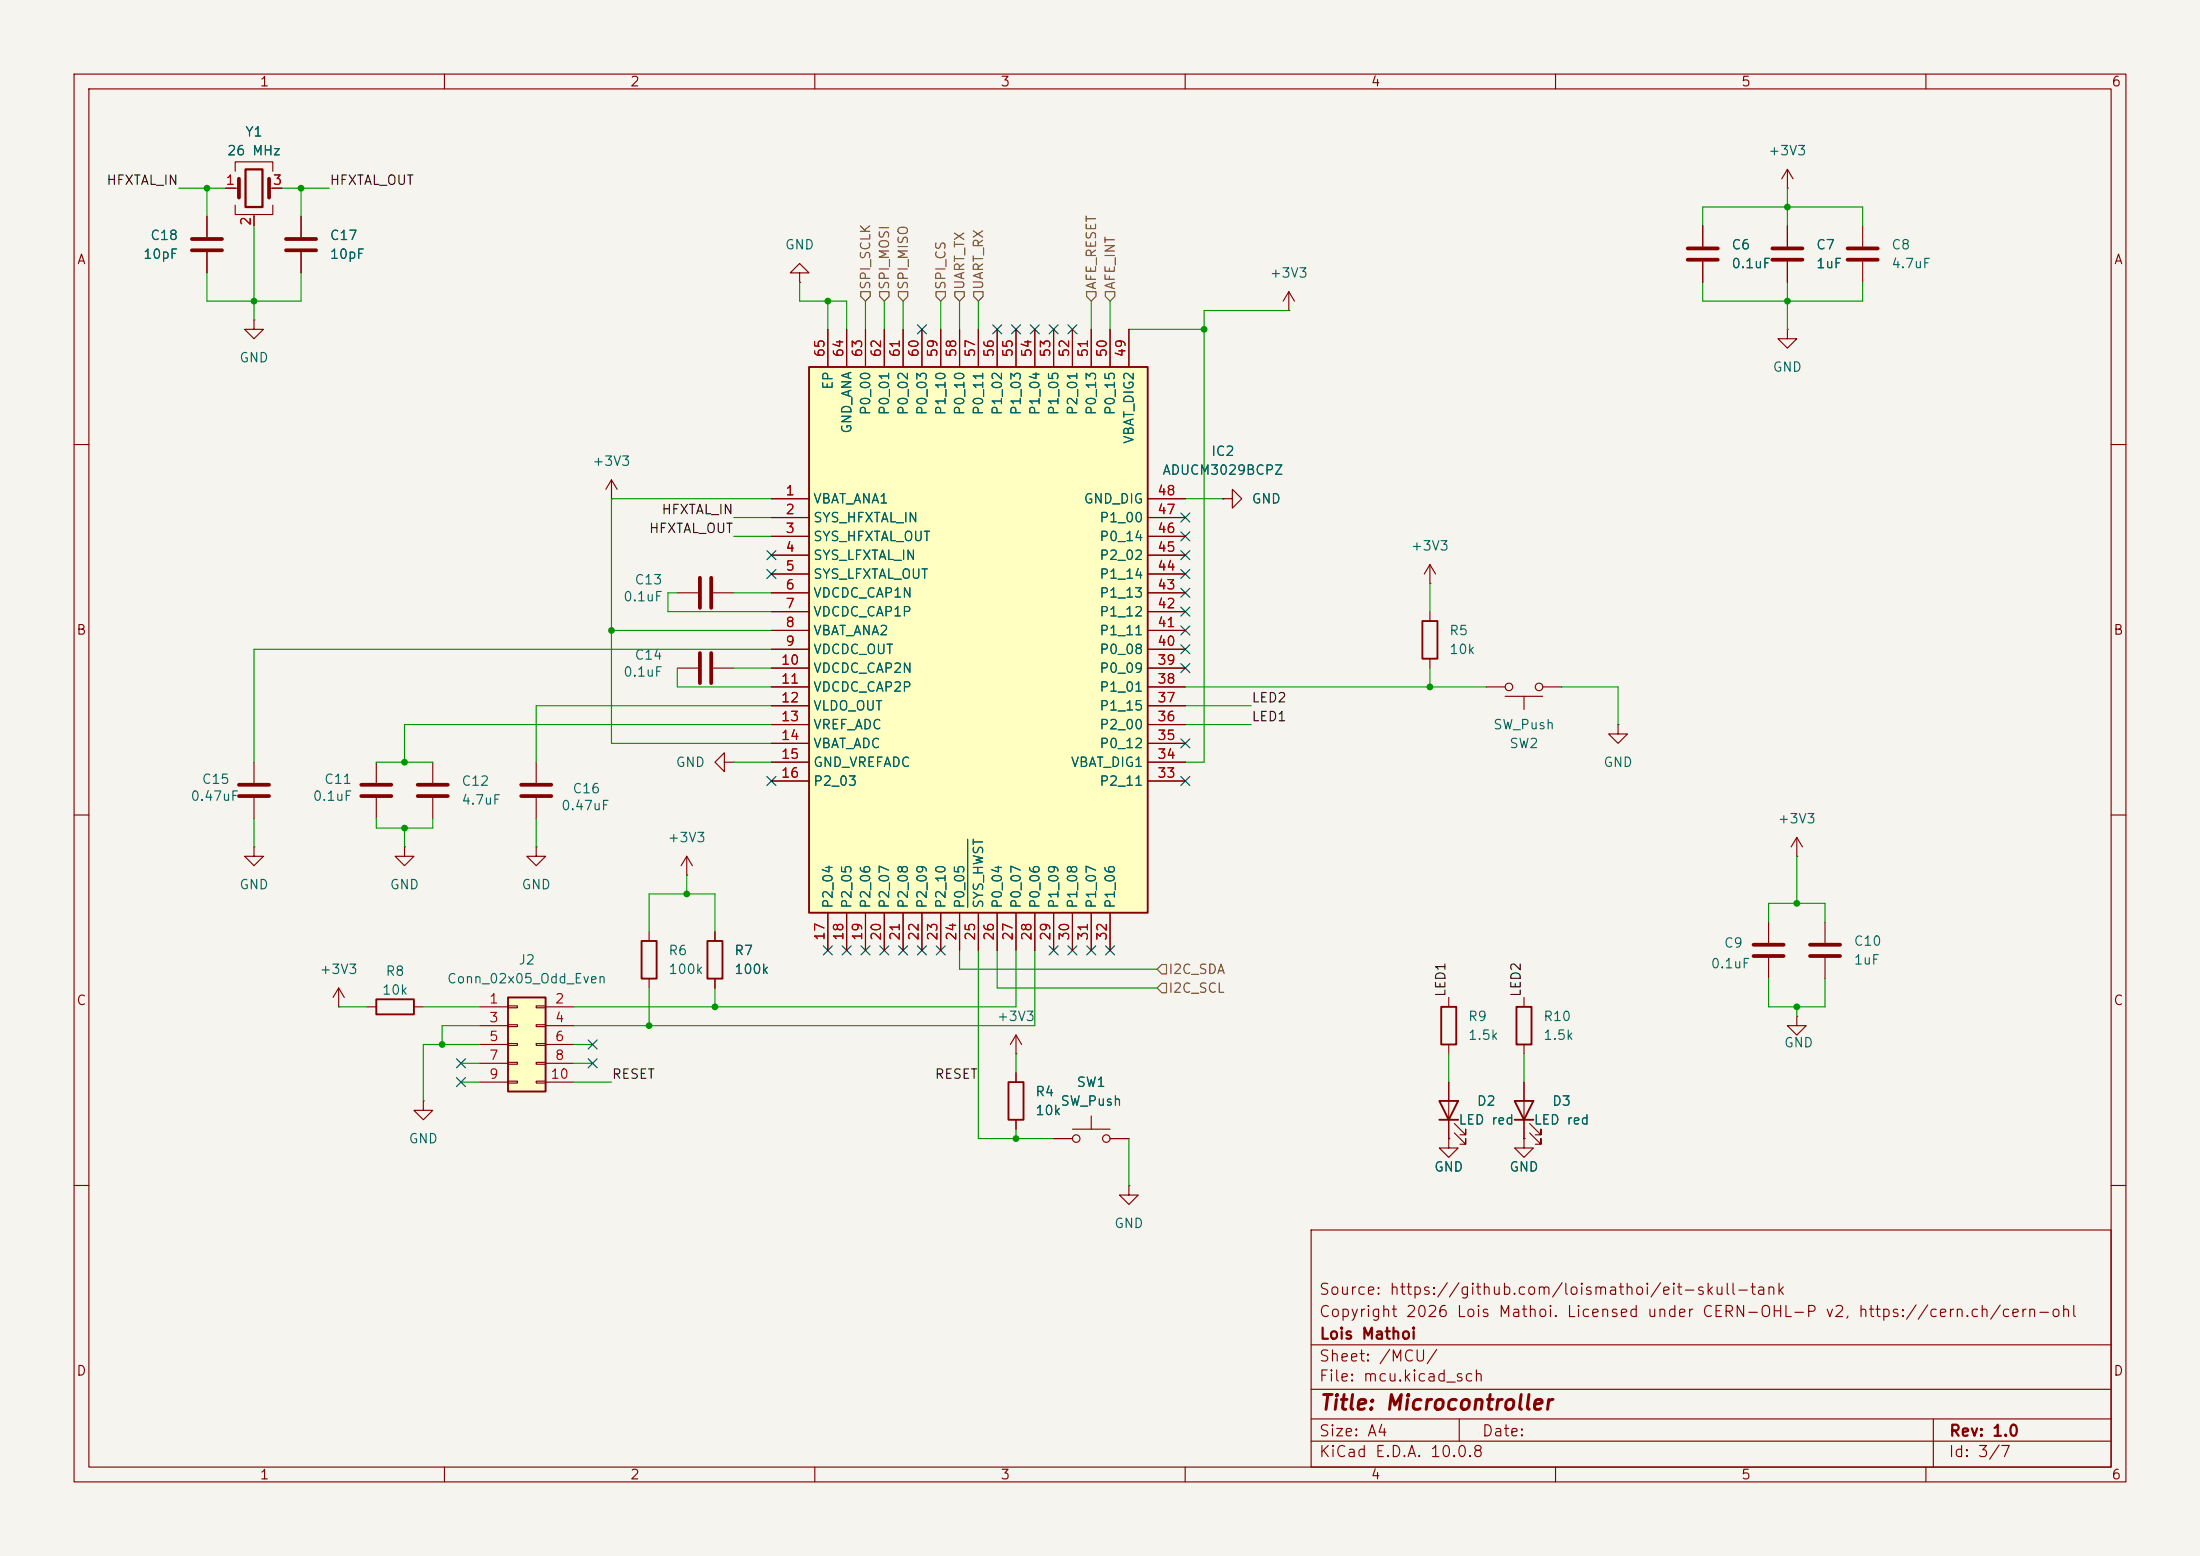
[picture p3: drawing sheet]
<svg xmlns="http://www.w3.org/2000/svg" width="297mm" height="210mm" viewBox="0 0 297 210" stroke-linecap="round" stroke-linejoin="round" font-family="sans-serif">
<path d="M0 0h297v210h-297z" fill="#f5f4ef" stroke="#f5f4ef" stroke-width=".14"/>
<g fill="none" stroke="#840000" stroke-width=".15">
<path d="M10 10h277v190h-277zM12 12h273v186h-273zM60 10v2M110 10v2M160 10v2M210 10v2M260 10v2M40.6 29.2v2.8M40.6 34v2.8M10 60h2M285 60h2M10 110h2"/>
<path d="M285 110h2M195.6 134.6v1.3M205.7 134.6v1.3M238.8 124.5v2.8M238.8 129.3v2.8M195.6 153.7v1.2h1.2l-1.2 1.3-1.3-1.3h1.3M195.6 153.7h.1M195.6 141v1.2M205.7 153.7v1.2h1.3l-1.3 1.3-1.2-1.3h1.2M205.7 153.7h.1M205.7 141v1.2M10 160h2"/>
<path d="M177 166h108v32h-108zM285 160h2M60 198v2M110 198v2M160 198v2M177 194.5h108M177 191.5h108M177 187.5h108M177 181.5h108M197 191.5v3M210 198v2M260 198v2"/>
<path d="M261 191.5v6.5"/>
</g>
<path d="M38.6 32.3h4.1M38.6 33.8h4.1M236.7 127.5h4.1M236.7 129h4.1" fill="none" stroke="#840000" stroke-width=".51"/>
<path d="M194.6 135.9h2v5.1h-2zM204.7 135.9h2.1v5.1h-2.1z" fill="none" stroke="#840000" stroke-width=".25"/>
<path d="M68.6 134.6h5.1v12.7h-5.1z" fill="#ffffc2"/>
<path d="M192 83.8h2.1v5.1h-2.1zM50.8 134.9h5.1v2h-5.1zM68.6 134.6h5.1v12.7h-5.1zM86.6 127h2v5.1h-2zM95.5 127h2v5.1h-2zM136.1 146.1h2.1v5h-2.1z" fill="none" stroke="#840000" stroke-width=".25"/>
<g fill="none" stroke="#840000" stroke-width=".15">
<path d="M27.9 29.2v2.8M27.9 34v2.8M174 39.4l-.8 1.2M174 39.4l.8 1.2M174 39.4v2.5M229.9 30.5v2.8M229.9 35.3v2.8M241.3 25.4h.1M241.3 22.9v2.5M241.3 30.5v2.8M241.3 35.3v2.8M241.3 22.9l-.8 1.2"/>
<path d="M241.3 22.9l.8 1.2M251.5 30.5v2.8M251.5 35.3v2.8M34.3 43.2v1.3h1.3l-1.3 1.2-1.3-1.2h1.3M34.3 43.2h.1M174 41.9h.1M241.3 44.5v1.2h1.3l-1.3 1.3-1.3-1.3h1.3M241.3 44.5h.1M82.5 67.3h.1M82.5 64.8l-.7 1.2M82.5 64.8l.8 1.2M82.5 64.8v2.5"/>
<path d="M165.1 67.3h1.3v-1.3l1.2 1.3-1.2 1.3v-1.3M165.1 67.3h.1M193 78.7h.1M193 76.2l-.7 1.3M193 76.2l.8 1.3M193 76.2v2.5M91.4 90.2h2.8M96.3 90.2h2.8M193 82.6v1.2M193 88.9v1.3M200.7 92.7h2.5M203.2 94h5.1"/>
<path d="M205.7 94v1.8M208.3 92.7h2.5M218.4 97.8v1.3h1.3l-1.3 1.2-1.2-1.2h1.2M218.4 97.8h.1M34.3 114.3v1.3h1.3l-1.3 1.2-1.3-1.2h1.3M34.3 114.3h.1M34.3 102.9v2.8M34.3 107.7v2.8M50.8 102.9v2.8M50.8 107.7v2.8M54.6 114.3v1.3h1.3l-1.3 1.2-1.3-1.2h1.3M54.6 114.3h.1"/>
<path d="M92.7 118.1h.1M92.7 115.6l-.8 1.2M92.7 115.6l.8 1.2M92.7 115.6v2.5M242.6 115.6h.1M242.6 113l-.8 1.3M242.6 113l.7 1.3M242.6 113v2.6M45.7 135.9h.1M45.7 133.4l-.7 1.2M45.7 133.4l.8 1.2M45.7 133.4v2.5"/>
<path d="M49.5 135.9h1.3M55.9 135.9h1.2M64.8 135.9h3.8M64.8 138.4h3.8M68.6 135.8h1.2v.2h-1.2zM68.6 138.3h1.2v.3h-1.2zM72.4 135.8h1.3v.2h-1.3zM72.4 138.3h1.3v.3h-1.3zM73.7 135.9h3.8M73.7 138.4h3.8M87.6 125.7v1.3M87.6 132.1v1.3"/>
<path d="M96.5 125.7v1.3M96.5 132.1v1.3M137.2 139.7v2.5M137.2 139.7l-.8 1.3M137.2 139.7l.7 1.3M242.6 137.2v1.2h1.2l-1.2 1.3-1.3-1.3h1.3M242.6 137.2h.1M246.4 124.5v2.8M246.4 129.3v2.8M57.1 148.6v1.3h1.3l-1.3 1.2-1.2-1.2h1.2M57.1 148.6h.1M64.8 141h3.8"/>
<path d="M64.8 143.5h3.8M64.8 146.1h3.8M68.6 140.8h1.2v.3h-1.2zM68.6 143.4h1.2v.2h-1.2zM68.6 145.9h1.2v.3h-1.2zM72.4 140.8h1.3v.3h-1.3zM72.4 143.4h1.3v.2h-1.3zM72.4 145.9h1.3v.3h-1.3zM73.7 141h3.8M73.7 143.5h3.8M73.7 146.1h3.8M137.2 142.2h.1"/>
<path d="M137.2 144.8v1.3M137.2 151.1v1.3M142.2 153.7h2.6M144.8 152.4h5.1M147.3 150.6v1.8M149.9 153.7h2.5M152.4 160v1.3h1.3l-1.3 1.3-1.3-1.3h1.3M152.4 160h.1"/>
<circle cx="203.7" cy="92.7" r=".51"/>
<circle cx="207.8" cy="92.7" r=".51"/>
<circle cx="145.3" cy="153.7" r=".51"/>
<circle cx="149.4" cy="153.7" r=".51"/>
</g>
<g fill="none" stroke="#840000" stroke-width=".51">
<path d="M25.9 32.3h4.1M25.9 33.8h4.1M227.8 33.5h4.1M227.8 35.1h4.1M239.3 33.5h4M239.3 35.1h4M249.4 33.5h4.1M249.4 35.1h4.1M94.5 88.1v4.1M96 88.1v4.1M32.3 105.9h4M32.3 107.4h4"/>
<path d="M48.8 105.9h4M48.8 107.4h4M244.3 127.5h4.1M244.3 129h4.1"/>
</g>
<path d="M109.2 49.5h45.7v73.7h-45.7z" fill="#ffffc2"/>
<path d="M109.2 49.5h45.7v73.7h-45.7zM194.3 148.6h2.5l-1.2 2.5zM194.3 151.1h2.5M204.5 148.6h2.5l-1.3 2.5zM204.5 151.1h2.5" fill="none" stroke="#840000" stroke-width=".25"/>
<g fill="none" stroke="#840000" stroke-width=".15">
<path d="M27.9 29.2v2.8M27.9 34v2.8M30.5 25.4h1.8M31.7 23.1v-1.3h5.1v1.3M31.7 27.7v1.3h5.1v-1.3M34.3 29v1.5M36.3 25.4h1.8M40.6 29.2v2.8M40.6 34v2.8M107.9 36.8h1.3l-1.3-1.2-1.2 1.2h1.2v1.3M107.9 38.1h.1M229.9 30.5v2.8"/>
<path d="M229.9 35.3v2.8M241.3 30.5v2.8M241.3 35.3v2.8M111.8 44.5v5M114.3 44.5v5M116.8 44.5v5M119.4 44.5v5M121.9 44.5v5M124.5 44.5v5M127 44.5v5M129.5 44.5v5M132.1 44.5v5"/>
<path d="M134.6 44.5v5M137.2 44.5v5M139.7 44.5v5M142.2 44.5v5M144.8 44.5v5M147.3 44.5v5M149.9 44.5v5M152.4 44.5v5M104.1 67.3h5.1M104.1 69.9h5.1M104.1 72.4h5.1M104.1 74.9h5.1"/>
<path d="M104.1 77.5h5.1M154.9 67.3h5.1M154.9 69.9h5.1M154.9 72.4h5.1M154.9 74.9h5.1M154.9 77.5h5.1M165.1 67.3h.1M91.4 80h2.8M96.3 80h2.8M104.1 80h5.1M104.1 82.6h5.1M104.1 85.1h5.1"/>
<path d="M104.1 87.6h5.1M104.1 90.2h5.1M104.1 92.7h5.1M104.1 95.3h5.1M104.1 97.8h5.1M154.9 80h5.1M154.9 82.6h5.1M154.9 85.1h5.1M154.9 87.6h5.1M154.9 90.2h5.1M154.9 92.7h5.1M154.9 95.3h5.1"/>
<path d="M154.9 97.8h5.1M58.4 102.9v2.8M58.4 107.7v2.8M72.4 114.3v1.3h1.3l-1.3 1.2-1.3-1.2h1.3M72.4 114.3h.1M72.4 102.9v2.8M72.4 107.7v2.8M97.8 102.9v-1.3l-1.3 1.3 1.3 1.2v-1.2h1.3M99.1 102.9h.1M104.1 100.3h5.1M104.1 102.9h5.1M104.1 105.4h5.1"/>
<path d="M154.9 100.3h5.1M154.9 102.9h5.1M154.9 105.4h5.1M96.5 125.7v1.3M96.5 132.1v1.3M111.8 123.2v5.1M114.3 123.2v5.1M116.8 123.2v5.1M119.4 123.2v5.1M121.9 123.2v5.1M124.5 123.2v5.1M127 123.2v5.1"/>
<path d="M129.5 123.2v5.1M132.1 123.2v5.1M134.6 123.2v5.1M137.2 123.2v5.1M139.7 123.2v5.1M142.2 123.2v5.1M144.8 123.2v5.1M147.3 123.2v5.1M149.9 123.2v5.1M137.2 144.8v1.3M137.2 151.1v1.3M142.2 153.7h2.6"/>
<path d="M149.9 153.7h2.5M195.6 153.7h.1M195.6 146.1v7.6M196.3 152.9l1.6 1.5v-.7v.7h-.8M196.3 151.6l1.6 1.6v-.8v.8h-.8M205.7 153.7h.1M205.7 146.1v7.6M206.5 152.9l1.5 1.5v-.7v.7h-.7M206.5 151.6l1.5 1.6v-.8v.8h-.7"/>
</g>
<path d="M130.6 113.3v9.2" fill="none" stroke="#006464" stroke-width=".15"/>
<path d="M32.3 24.1v2.6M36.3 24.1v2.6M94.5 78v4M96 78v4M56.4 105.9h4.1M56.4 107.4h4.1M70.4 105.9h4M70.4 107.4h4" fill="none" stroke="#840000" stroke-width=".51"/>
<path d="M33.1 22.9h2.3v5h-2.3z" fill="none" stroke="#840000" stroke-width=".3"/>
<path d="M116.2 39.4h1.3v.6l-.7 .6-.6-.6zM118.7 39.4h1.3v.6l-.6 .6-.7-.6zM121.3 39.4h1.3v.6l-.7 .6-.6-.6zM126.4 39.4h1.2v.6l-.6 .6-.6-.6zM128.9 39.4h1.3v.6l-.7 .6-.6-.6zM131.4 39.4h1.3v.6l-.6 .6-.7-.6zM146.7 39.4h1.3v.6l-.7 .6-.6-.6zM149.2 39.4h1.3v.6l-.6 .6-.7-.6zM156.8 132.7h.7v1.3h-.7l-.6-.6zM156.8 130.2h.7v1.2h-.7l-.6-.6z" fill="none" stroke="#725600" stroke-width=".15"/>
<g fill="none" stroke="#009600" stroke-width=".15">
<path d="M24.1 25.4h6.4M27.9 36.8v3.8h12.7v-3.8M27.9 25.4v3.8M34.3 30.5v12.7M38.1 25.4h6.3M40.6 25.4v3.8M107.9 38.1v2.5h6.4v3.9M229.9 30.5v-2.6h21.6v2.6M229.9 38.1v2.5h21.6v-2.5M241.3 25.4v5.1M241.3 38.1v6.4M111.8 40.6v3.9"/>
<path d="M116.8 40.6v3.9M119.4 40.6v3.9M121.9 40.6v3.9M127 40.6v3.9M129.5 40.6v3.9M132.1 40.6v3.9M147.3 40.6v3.9M149.9 40.6v3.9M152.4 44.5h10.2M174 41.9h-11.4v61h-2.6M99.1 69.9h5M99.1 72.4h5"/>
<path d="M104.1 67.3h-21.6v33h21.6M160 67.3h5.1M193 78.7v3.9M82.5 85.1h21.6M91.4 90.2v2.5h12.7M91.4 80h-1.2v2.6h13.9M99.1 80h5M99.1 90.2h5M104.1 87.6h-69.8v15.3M104.1 95.3h-31.7v7.6M104.1 97.8h-49.5v5.1M160 92.7h40.7"/>
<path d="M160 95.3h8.9M160 97.8h8.9M193 90.2v2.5M210.8 92.7h7.6v5.1M34.3 110.5v3.8M50.8 102.9h7.6M50.8 110.5v1.3h7.6v-1.3M54.6 111.8v2.5M72.4 110.5v3.8M92.7 118.1v2.6M99.1 102.9h5M242.6 115.6v6.3"/>
<path d="M45.7 135.9h3.8M57.1 135.9h7.7M64.8 138.4h-5.1v2.6M87.6 125.7v-5h8.9v5M87.6 133.4v5M96.5 133.4v2.5M129.5 128.3v2.5h26.7M132.1 128.3v25.4h10.1M134.6 128.3v5.1h21.6M137.2 128.3v7.6h-59.7M139.7 128.3v10.1h-62.2M238.8 124.5v-2.6h7.6v2.6"/>
<path d="M238.8 132.1v3.8h7.6v-3.8M242.6 135.9v1.3M62.2 143.5h2.6M62.2 146.1h2.6M64.8 141h-7.7v7.6M77.5 143.5h2.5M77.5 146.1h5M77.5 141h2.5M137.2 142.2v2.6M137.2 152.4v1.3M152.4 153.7v6.3M195.6 142.2v3.9"/>
<path d="M205.7 142.2v3.9"/>
</g>
<g fill="none" stroke="#000084" stroke-width=".15">
<path d="M123.9 43.8l1.2 1.3M125.1 43.8l-1.2 1.3M134 43.8l1.2 1.3M135.2 43.8l-1.2 1.3M136.6 43.8l1.2 1.3M137.8 43.8l-1.2 1.3M139.1 43.8l1.2 1.3M140.3 43.8l-1.2 1.3M141.6 43.8l1.2 1.3M142.8 43.8l-1.2 1.3M144.2 43.8l1.2 1.3M145.4 43.8l-1.2 1.3"/>
<path d="M103.5 74.3l1.2 1.2M103.5 76.9l1.2 1.2M104.7 74.3l-1.2 1.2M104.7 76.9l-1.2 1.2M159.4 69.2l1.2 1.3M159.4 79.4l1.2 1.2M159.4 76.9l1.2 1.2M159.4 71.8l1.2 1.2M159.4 74.3l1.2 1.2M160.6 69.2l-1.2 1.3M160.6 79.4l-1.2 1.2M160.6 76.9l-1.2 1.2"/>
<path d="M160.6 71.8l-1.2 1.2M160.6 74.3l-1.2 1.2M159.4 89.6l1.2 1.2M159.4 84.5l1.2 1.2M159.4 87l1.2 1.2M159.4 81.9l1.2 1.3M159.4 99.7l1.2 1.2M160.6 87l-1.2 1.2M160.6 81.9l-1.2 1.3M160.6 89.6l-1.2 1.2M160.6 84.5l-1.2 1.2M160.6 99.7l-1.2 1.2"/>
<path d="M103.5 104.8l1.2 1.2M104.7 104.8l-1.2 1.2M159.4 104.8l1.2 1.2M160.6 104.8l-1.2 1.2M111.2 127.7l1.2 1.2M112.4 127.7l-1.2 1.2M113.7 127.7l1.2 1.2M114.9 127.7l-1.2 1.2M116.2 127.7l1.2 1.2M117.4 127.7l-1.2 1.2M118.8 127.7l1.2 1.2M120 127.7l-1.2 1.2"/>
<path d="M121.3 127.7l1.2 1.2M122.5 127.7l-1.2 1.2M123.9 127.7l1.2 1.2M125.1 127.7l-1.2 1.2M126.4 127.7l1.2 1.2M127.6 127.7l-1.2 1.2M141.6 127.7l1.2 1.2M142.8 127.7l-1.2 1.2M144.2 127.7l1.2 1.2M145.4 127.7l-1.2 1.2M146.7 127.7l1.2 1.2M147.9 127.7l-1.2 1.2"/>
<path d="M149.3 127.7l1.2 1.2M150.5 127.7l-1.2 1.2M61.6 145.4l1.2 1.3M61.6 142.9l1.2 1.2M62.8 145.4l-1.2 1.3M62.8 142.9l-1.2 1.2M79.4 140.4l1.2 1.2M79.4 142.9l1.2 1.2M80.6 140.4l-1.2 1.2M80.6 142.9l-1.2 1.2"/>
</g>
<g fill="#009600">
<circle cx="96.5" cy="135.9" r=".46"/>
<circle cx="87.6" cy="138.4" r=".46"/>
<circle cx="59.7" cy="141" r=".46"/>
<circle cx="92.7" cy="120.7" r=".46"/>
<circle cx="137.2" cy="153.7" r=".46"/>
<circle cx="34.3" cy="40.6" r=".46"/>
<circle cx="82.5" cy="85.1" r=".46"/>
<circle cx="54.6" cy="102.9" r=".46"/>
<circle cx="54.6" cy="111.8" r=".46"/>
<circle cx="111.8" cy="40.6" r=".46"/>
<circle cx="40.6" cy="25.4" r=".46"/>
<circle cx="27.9" cy="25.4" r=".46"/>
<circle cx="242.6" cy="135.9" r=".46"/>
<circle cx="242.6" cy="121.9" r=".46"/>
<circle cx="193" cy="92.7" r=".46"/>
<circle cx="162.6" cy="44.5" r=".46"/>
<circle cx="241.3" cy="27.9" r=".46"/>
<circle cx="241.3" cy="40.6" r=".46"/>
</g>
<text font-size="2" fill="#840000" x="178" y="190.8">Title: Microcontroller</text>
<g font-size="1.5" fill="#840000">
<text x="178" y="178.1">Copyright 2026 Lois Mathoi. Licensed under CERN-OHL-P v2, https://cern.ch/cern-ohl</text>
<text x="178" y="175.1">Source: https://github.com/loismathoi/eit-skull-tank</text>
<text x="178" y="184.1">Sheet: /MCU/</text>
<text x="178" y="181.1">Lois Mathoi</text>
<text x="178" y="186.8">File: mcu.kicad_sch</text>
<text x="178" y="197">KiCad E.D.A. 10.0.8</text>
<text x="178" y="194.2">Size: A4</text>
<text x="200" y="194.2">Date:</text>
<text x="263" y="197">Id: 3/7</text>
<text x="263" y="194.2">Rev: 1.0</text>
</g>
<g font-size="1.3" fill="#840000">
<text x="35" y="12">1</text>
<text x="85" y="12">2</text>
<text x="135" y="12">3</text>
<text x="185" y="12">4</text>
<text x="235" y="12">5</text>
<text x="285" y="12">6</text>
<text x="10.3" y="36">A</text>
<text x="285.3" y="36">A</text>
<text x="10.2" y="86">B</text>
<text x="285.2" y="86">B</text>
<text x="10.2" y="136">C</text>
<text x="285.2" y="136">C</text>
<text x="10.2" y="186">D</text>
<text x="285.2" y="186">D</text>
<text x="35" y="200">1</text>
<text x="85" y="200">2</text>
<text x="135" y="200">3</text>
<text x="185" y="200">4</text>
<text x="235" y="200">5</text>
<text x="285" y="200">6</text>
</g>
<g font-size="1.3" fill="#006464">
<text x="30.6" y="21.3">26 MHz</text>
<text x="33" y="18.7">Y1</text>
<text x="238.6" y="21.3">+3V3</text>
<text x="19.2" y="35.3">10pF</text>
<text x="20.2" y="32.7">C18</text>
<text x="44.4" y="32.7">C17</text>
<text x="44.4" y="35.3">10pF</text>
<text x="105.9" y="34">GND</text>
<text x="233.7" y="34">C6</text>
<text x="245.1" y="34">C7</text>
<text x="255.3" y="34">C8</text>
<text x="171.3" y="37.8">+3V3</text>
<text x="233.7" y="36.5">0.1uF</text>
<text x="245.1" y="36.5">1uF</text>
<text x="255.3" y="36.5">4.7uF</text>
<text x="32.2" y="49.2">GND</text>
<text x="112.7" y="52.7" transform="rotate(-90 112.7 52.7)">EP</text>
<text x="239.2" y="50.5">GND</text>
<text x="115.3" y="58.6" transform="rotate(-90 115.3 58.6)">GND_ANA</text>
<text x="117.8" y="56.1" transform="rotate(-90 117.8 56.1)">P0_00</text>
<text x="120.3" y="56.1" transform="rotate(-90 120.3 56.1)">P0_01</text>
<text x="122.9" y="56.1" transform="rotate(-90 122.9 56.1)">P0_02</text>
<text x="125.4" y="56.1" transform="rotate(-90 125.4 56.1)">P0_03</text>
<text x="128" y="56.1" transform="rotate(-90 128 56.1)">P1_10</text>
<text x="130.5" y="56.1" transform="rotate(-90 130.5 56.1)">P0_10</text>
<text x="133" y="56.1" transform="rotate(-90 133 56.1)">P0_11</text>
<text x="135.6" y="56.1" transform="rotate(-90 135.6 56.1)">P1_02</text>
<text x="138.1" y="56.1" transform="rotate(-90 138.1 56.1)">P1_03</text>
<text x="140.7" y="56.1" transform="rotate(-90 140.7 56.1)">P1_04</text>
<text x="143.2" y="56.1" transform="rotate(-90 143.2 56.1)">P1_05</text>
<text x="145.7" y="56.1" transform="rotate(-90 145.7 56.1)">P2_01</text>
<text x="148.3" y="56.1" transform="rotate(-90 148.3 56.1)">P0_13</text>
<text x="150.8" y="56.1" transform="rotate(-90 150.8 56.1)">P0_15</text>
<text x="79.9" y="63.2">+3V3</text>
<text x="153.4" y="60" transform="rotate(-90 153.4 60)">VBAT_DIG2</text>
<text x="156.8" y="64.4">ADUCM3029BCPZ</text>
<text x="163.4" y="61.9">IC2</text>
<text x="109.7" y="68.3">VBAT_ANA1</text>
<text x="109.7" y="70.8">SYS_HFXTAL_IN</text>
<text x="146.2" y="68.3">GND_DIG</text>
<text x="148.3" y="70.8">P1_00</text>
<text x="168.9" y="68.3">GND</text>
<text x="109.7" y="73.4">SYS_HFXTAL_OUT</text>
<text x="109.7" y="75.9">SYS_LFXTAL_IN</text>
<text x="148.3" y="75.9">P2_02</text>
<text x="148.3" y="73.4">P0_14</text>
<text x="190.4" y="74.6">+3V3</text>
<text x="84.1" y="81.5">0.1uF</text>
<text x="85.6" y="79.2">C13</text>
<text x="109.7" y="78.4">SYS_LFXTAL_OUT</text>
<text x="109.7" y="81">VDCDC_CAP1N</text>
<text x="109.7" y="83.5">VDCDC_CAP1P</text>
<text x="148.3" y="83.5">P1_12</text>
<text x="148.3" y="81">P1_13</text>
<text x="148.3" y="78.4">P1_14</text>
<text x="85.6" y="89.4">C14</text>
<text x="109.7" y="86.1">VBAT_ANA2</text>
<text x="109.7" y="88.6">VDCDC_OUT</text>
<text x="148.3" y="88.6">P0_08</text>
<text x="148.3" y="86.1">P1_11</text>
<text x="195.6" y="86.1">R5</text>
<text x="195.6" y="88.6">10k</text>
<text x="84.1" y="91.6">0.1uF</text>
<text x="109.7" y="91.1">VDCDC_CAP2N</text>
<text x="109.7" y="93.7">VDCDC_CAP2P</text>
<text x="148.3" y="93.7">P1_01</text>
<text x="148.3" y="91.1">P0_09</text>
<text x="109.7" y="96.2">VLDO_OUT</text>
<text x="109.7" y="98.8">VREF_ADC</text>
<text x="109.7" y="101.3">VBAT_ADC</text>
<text x="148.3" y="101.3">P0_12</text>
<text x="148.3" y="98.8">P2_00</text>
<text x="148.3" y="96.2">P1_15</text>
<text x="201.5" y="98.8">SW_Push</text>
<text x="203.7" y="101.3">SW2</text>
<text x="27.2" y="106.1">C15</text>
<text x="43.7" y="106.1">C11</text>
<text x="62.2" y="106.4">C12</text>
<text x="77.2" y="107.4">C16</text>
<text x="91.1" y="103.8">GND</text>
<text x="109.7" y="103.8">GND_VREFADC</text>
<text x="109.7" y="106.4">P2_03</text>
<text x="144.5" y="103.8">VBAT_DIG1</text>
<text x="148.3" y="106.4">P2_11</text>
<text x="216.4" y="103.8">GND</text>
<text x="25.6" y="108.4">0.47uF</text>
<text x="42.1" y="108.4">0.1uF</text>
<text x="62.2" y="108.9">4.7uF</text>
<text x="75.7" y="109.7">0.47uF</text>
<text x="90" y="114">+3V3</text>
<text x="239.9" y="111.5">+3V3</text>
<text x="32.2" y="120.3">GND</text>
<text x="52.5" y="120.3">GND</text>
<text x="70.3" y="120.3">GND</text>
<text x="112.7" y="122.7" transform="rotate(-90 112.7 122.7)">P2_04</text>
<text x="115.3" y="122.7" transform="rotate(-90 115.3 122.7)">P2_05</text>
<text x="117.8" y="122.7" transform="rotate(-90 117.8 122.7)">P2_06</text>
<text x="120.3" y="122.7" transform="rotate(-90 120.3 122.7)">P2_07</text>
<text x="122.9" y="122.7" transform="rotate(-90 122.9 122.7)">P2_08</text>
<text x="125.4" y="122.7" transform="rotate(-90 125.4 122.7)">P2_09</text>
<text x="128" y="122.7" transform="rotate(-90 128 122.7)">P2_10</text>
<text x="130.5" y="122.7" transform="rotate(-90 130.5 122.7)">P0_05</text>
<text x="133" y="122.7" transform="rotate(-90 133 122.7)">SYS_HWST</text>
<text x="135.6" y="122.7" transform="rotate(-90 135.6 122.7)">P0_04</text>
<text x="138.1" y="122.7" transform="rotate(-90 138.1 122.7)">P0_07</text>
<text x="140.7" y="122.7" transform="rotate(-90 140.7 122.7)">P0_06</text>
<text x="143.2" y="122.7" transform="rotate(-90 143.2 122.7)">P1_09</text>
<text x="145.7" y="122.7" transform="rotate(-90 145.7 122.7)">P1_08</text>
<text x="148.3" y="122.7" transform="rotate(-90 148.3 122.7)">P1_07</text>
<text x="150.8" y="122.7" transform="rotate(-90 150.8 122.7)">P1_06</text>
<text x="43.1" y="131.8">+3V3</text>
<text x="69.9" y="130.5">J2</text>
<text x="90.2" y="129.2">R6</text>
<text x="90.2" y="131.8">100k</text>
<text x="99" y="129.2">R7</text>
<text x="99" y="131.8">100k</text>
<text x="230.9" y="131">0.1uF</text>
<text x="232.6" y="128.2">C9</text>
<text x="250.2" y="128">C10</text>
<text x="250.2" y="130.5">1uF</text>
<text x="51.5" y="134.6">10k</text>
<text x="52" y="132">R8</text>
<text x="60.3" y="133">Conn_02x05_Odd_Even</text>
<text x="134.5" y="138.1">+3V3</text>
<text x="198.1" y="138.1">R9</text>
<text x="198.1" y="140.7">1.5k</text>
<text x="208.3" y="138.1">R10</text>
<text x="208.3" y="140.7">1.5k</text>
<text x="240.8" y="141.7">GND</text>
<text x="139.7" y="148.3">R4</text>
<text x="143.1" y="149.6">SW_Push</text>
<text x="145.3" y="147">SW1</text>
<text x="199.3" y="149.6">D2</text>
<text x="209.5" y="149.6">D3</text>
<text x="55.1" y="154.6">GND</text>
<text x="139.7" y="150.8">10k</text>
<text x="196.8" y="152.1">LED red</text>
<text x="207" y="152.1">LED red</text>
<text x="193.5" y="158.4">GND</text>
<text x="203.7" y="158.4">GND</text>
<text x="150.3" y="166.1">GND</text>
</g>
<g font-size="1.3" fill="#0f0f0f">
<text x="14.3" y="25.3">HFXTAL_IN</text>
<text x="44.4" y="25.3">HFXTAL_OUT</text>
<text x="89.2" y="69.7">HFXTAL_IN</text>
<text x="87.5" y="72.3">HFXTAL_OUT</text>
<text x="168.9" y="95.1">LED2</text>
<text x="168.9" y="97.7">LED1</text>
<text x="195.5" y="134.6" transform="rotate(-90 195.5 134.6)">LED1</text>
<text x="205.6" y="134.6" transform="rotate(-90 205.6 134.6)">LED2</text>
<text x="82.5" y="145.9">RESET</text>
<text x="126.1" y="145.9">RESET</text>
</g>
<g font-size="1.3" fill="#a90000">
<text x="30.4" y="25.3">1</text>
<text x="36.7" y="25.3">3</text>
<text x="34.2" y="30.6" transform="rotate(-90 34.2 30.6)">2</text>
<text x="111.6" y="48.3" transform="rotate(-90 111.6 48.3)">65</text>
<text x="114.2" y="48.3" transform="rotate(-90 114.2 48.3)">64</text>
<text x="116.7" y="48.3" transform="rotate(-90 116.7 48.3)">63</text>
<text x="119.2" y="48.3" transform="rotate(-90 119.2 48.3)">62</text>
<text x="121.8" y="48.3" transform="rotate(-90 121.8 48.3)">61</text>
<text x="124.3" y="48.3" transform="rotate(-90 124.3 48.3)">60</text>
<text x="126.9" y="48.3" transform="rotate(-90 126.9 48.3)">59</text>
<text x="129.4" y="48.3" transform="rotate(-90 129.4 48.3)">58</text>
<text x="131.9" y="48.3" transform="rotate(-90 131.9 48.3)">57</text>
<text x="134.5" y="48.3" transform="rotate(-90 134.5 48.3)">56</text>
<text x="137" y="48.3" transform="rotate(-90 137 48.3)">55</text>
<text x="139.6" y="48.3" transform="rotate(-90 139.6 48.3)">54</text>
<text x="142.1" y="48.3" transform="rotate(-90 142.1 48.3)">53</text>
<text x="144.6" y="48.3" transform="rotate(-90 144.6 48.3)">52</text>
<text x="147.2" y="48.3" transform="rotate(-90 147.2 48.3)">51</text>
<text x="149.7" y="48.3" transform="rotate(-90 149.7 48.3)">50</text>
<text x="152.3" y="48.3" transform="rotate(-90 152.3 48.3)">49</text>
<text x="105.9" y="67.2">1</text>
<text x="105.9" y="69.7">2</text>
<text x="156.1" y="69.7">47</text>
<text x="156.1" y="67.2">48</text>
<text x="105.9" y="72.3">3</text>
<text x="105.9" y="74.8">4</text>
<text x="105.9" y="77.3">5</text>
<text x="156.1" y="77.3">44</text>
<text x="156.1" y="74.8">45</text>
<text x="156.1" y="72.3">46</text>
<text x="105.9" y="79.9">6</text>
<text x="105.9" y="82.4">7</text>
<text x="156.1" y="82.4">42</text>
<text x="156.1" y="79.9">43</text>
<text x="105.9" y="85">8</text>
<text x="105.9" y="87.5">9</text>
<text x="156.1" y="87.5">40</text>
<text x="156.1" y="85">41</text>
<text x="105.3" y="90">10</text>
<text x="105.3" y="92.6">11</text>
<text x="105.3" y="95.1">12</text>
<text x="156.1" y="95.1">37</text>
<text x="156.1" y="92.6">38</text>
<text x="156.1" y="90">39</text>
<text x="105.3" y="97.7">13</text>
<text x="105.3" y="100.2">14</text>
<text x="156.1" y="100.2">35</text>
<text x="156.1" y="97.7">36</text>
<text x="105.3" y="102.7">15</text>
<text x="105.3" y="105.3">16</text>
<text x="156.1" y="105.3">33</text>
<text x="156.1" y="102.7">34</text>
<text x="111.6" y="127.1" transform="rotate(-90 111.6 127.1)">17</text>
<text x="114.2" y="127.1" transform="rotate(-90 114.2 127.1)">18</text>
<text x="116.7" y="127.1" transform="rotate(-90 116.7 127.1)">19</text>
<text x="119.2" y="127.1" transform="rotate(-90 119.2 127.1)">20</text>
<text x="121.8" y="127.1" transform="rotate(-90 121.8 127.1)">21</text>
<text x="124.3" y="127.1" transform="rotate(-90 124.3 127.1)">22</text>
<text x="126.9" y="127.1" transform="rotate(-90 126.9 127.1)">23</text>
<text x="129.4" y="127.1" transform="rotate(-90 129.4 127.1)">24</text>
<text x="131.9" y="127.1" transform="rotate(-90 131.9 127.1)">25</text>
<text x="134.5" y="127.1" transform="rotate(-90 134.5 127.1)">26</text>
<text x="137" y="127.1" transform="rotate(-90 137 127.1)">27</text>
<text x="139.6" y="127.1" transform="rotate(-90 139.6 127.1)">28</text>
<text x="142.1" y="127.1" transform="rotate(-90 142.1 127.1)">29</text>
<text x="144.6" y="127.1" transform="rotate(-90 144.6 127.1)">30</text>
<text x="147.2" y="127.1" transform="rotate(-90 147.2 127.1)">31</text>
<text x="149.7" y="127.1" transform="rotate(-90 149.7 127.1)">32</text>
<text x="65.9" y="135.8">1</text>
<text x="74.8" y="135.8">2</text>
<text x="65.9" y="138.3">3</text>
<text x="65.9" y="140.8">5</text>
<text x="65.9" y="143.4">7</text>
<text x="74.8" y="138.3">4</text>
<text x="74.8" y="140.8">6</text>
<text x="74.8" y="143.4">8</text>
<text x="65.9" y="145.9">9</text>
<text x="74.2" y="145.9">10</text>
</g>
<g font-size="1.3" fill="#725600">
<text x="117.8" y="39.2" transform="rotate(-90 117.8 39.2)">SPI_SCLK</text>
<text x="120.3" y="39.2" transform="rotate(-90 120.3 39.2)">SPI_MOSI</text>
<text x="122.9" y="39.2" transform="rotate(-90 122.9 39.2)">SPI_MISO</text>
<text x="128" y="39.2" transform="rotate(-90 128 39.2)">SPI_CS</text>
<text x="130.5" y="39.2" transform="rotate(-90 130.5 39.2)">UART_TX</text>
<text x="133" y="39.2" transform="rotate(-90 133 39.2)">UART_RX</text>
<text x="148.3" y="39.2" transform="rotate(-90 148.3 39.2)">AFE_RESET</text>
<text x="150.8" y="39.2" transform="rotate(-90 150.8 39.2)">AFE_INT</text>
<text x="157.6" y="131.8">I2C_SDA</text>
<text x="157.6" y="134.3">I2C_SCL</text>
</g>
</svg>
